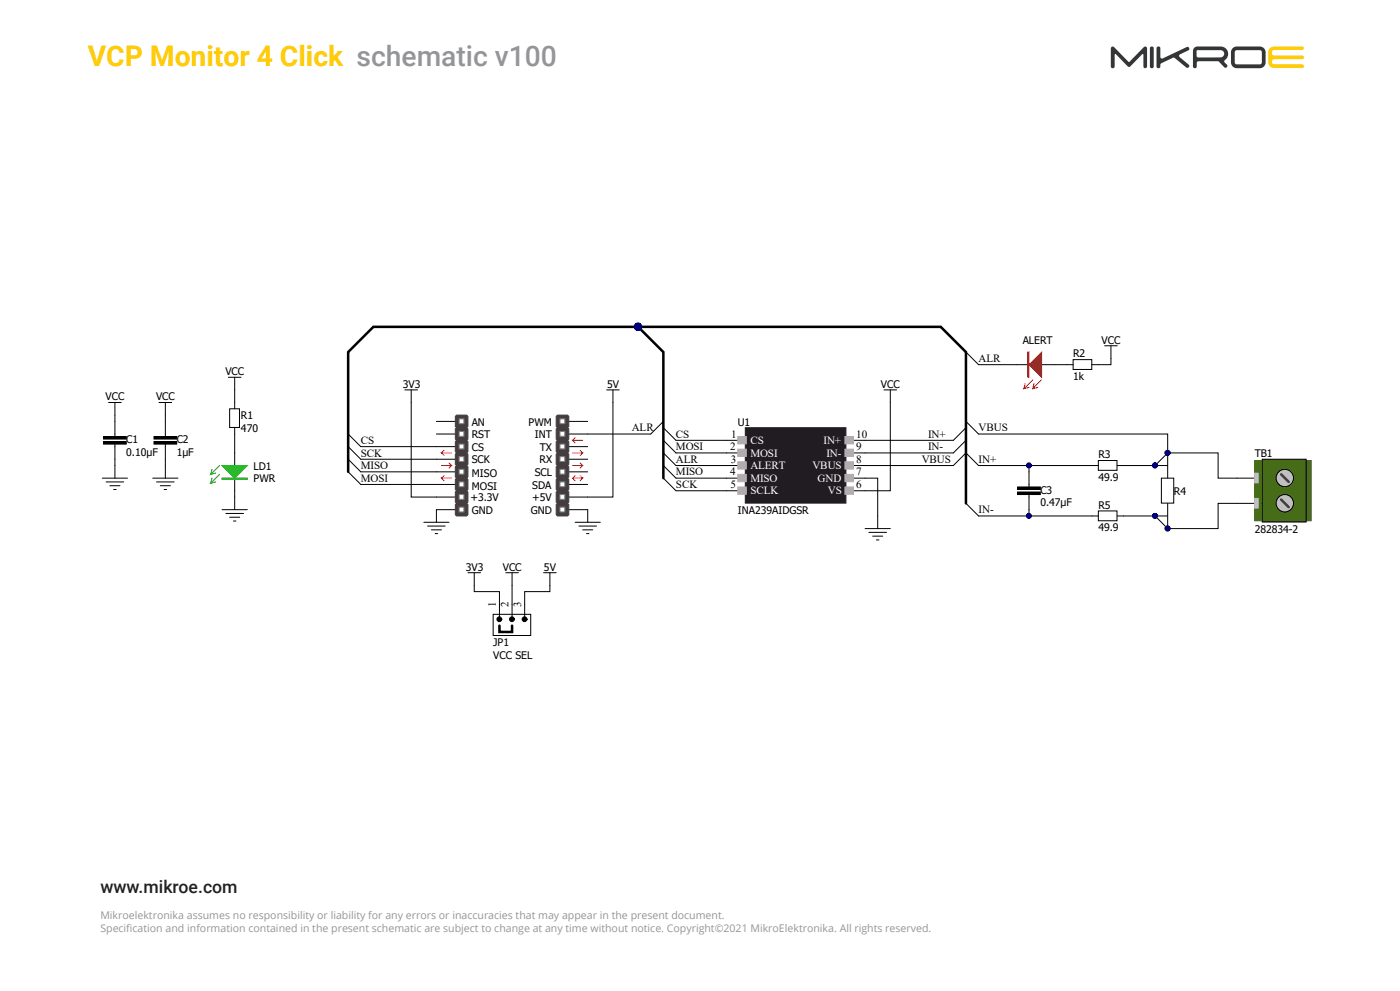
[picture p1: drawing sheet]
<svg xmlns="http://www.w3.org/2000/svg" width="420mm" height="297mm" viewBox="0 0 420 297" stroke-linecap="round" stroke-linejoin="round" font-family="sans-serif">
<path d="M381 14.4l1.3-.5h8.4a.54 .54 0 0 1 .5 .5 .54 .54 0 0 1-.5 .6h-8.6a.9 .9 0 0 0-.5 .8 .9 .9 0 0 0 .5 .8h8.6a.58 .58 0 0 1 .5 .6 .58 .58 0 0 1-.5 .6h-8.6a.8 .8 0 0 0-.5 .8 .8 .8 0 0 0 .7 .7h8.4a.55 .55 0 0 1 .5 .5 .55 .55 0 0 1-.5 .6h-8.4a1.74 1.74 0 0 1-1.8-1.8v-3.3z" fill-rule="evenodd" fill="#ffcc06"/>
<path d="M359 15.1l7.2-.1a1.09 1.09 0 0 1 1.1 1.1 1.09 1.09 0 0 1-1.1 1.1h-6.9l-.3-.5zM358.4 14.2l-.5 1.1v4.6a.58 .58 0 0 0 .6 .5 .58 .58 0 0 0 .5-.5l.1-1.2 .3-.3 6.3 .1a4 4 0 0 0 2.1 1.8l.4-.5-.4-.7a.72 .72 0 0 1-.5-.6 .72 .72 0 0 1 .5-.7 2.22 2.22 0 0 0 .5-2.5 2.22 2.22 0 0 0-2.1-1.4h-6.9zM347.1 14.1l-.1 5.8a.58 .58 0 0 0 .5 .5 .58 .58 0 0 0 .6-.5v-.7l.3-.2 3.7-1.7 3.8 2.9a.57 .57 0 0 0 .7-.1 .57 .57 0 0 0 0-.7l-2.7-2.3-.2-.4 .3-.4 2.5-1.2a.56 .56 0 0 0 .2-.7 .56 .56 0 0 0-.7-.3l-7.3 3.5-.6-.4v-3l-.5-.3zM345.1 14.1l-.1 5.8a.58 .58 0 0 0 .5 .5 .58 .58 0 0 0 .6-.5v-5.5l-.3-.4zM369.8 14.4l.9-.4 7.2-.1a1.74 1.74 0 0 1 1.8 1.8v3a1.74 1.74 0 0 1-1.8 1.7h-6.8a1.74 1.74 0 0 1-1.8-1.7v-3.4zM370.6 15.2l-.2 .5v3l.3 .5 7.2 .1 .6-.3 .1-3.3-.4-.6-7.1-.1zM333.4 14.1l-.1 .4v5.4a.58 .58 0 0 0 .5 .5 .58 .58 0 0 0 .6-.5v-3.5l.3-.2 3.6 3.7 .4 .2 4.2-3.9 .1 3.7a.55 .55 0 0 0 .6 .5 .55 .55 0 0 0 .5-.5v-5.4l-.3-.5-.6 .1-4.5 4.5-4.5-4.5-.4-.2z" fill-rule="evenodd" fill="#343537"/>
<g fill="none" stroke="#000" stroke-width=".3">
<path d="M68.5 113.1h3.8M70.4 113.1v3.7M121.5 116.8h3.8M123.4 116.8v3.8M68.9 122.5h2.9v5.6h-2.9zM70.4 120.6v1.9M70.4 128.2v1.9M70.4 135.7v3.8M66.6 152.7h7.6M67.8 153.9h5.3M68.9 155h3M70 156.1h.8"/>
<path d="M70.4 143.3v3.8M70.4 149v3.7M127.1 156.5h7.6M128.3 157.7h5.3M129.4 158.8h3M130.5 159.9h.8M130.9 152.7v3.8M172.5 156.5h7.6M173.7 157.7h5.3M174.8 158.8h3M175.9 159.9h.8M176.3 152.7v3.8"/>
</g>
<path d="M66.6 143.5h7.6" fill="none" stroke="#00bf00" stroke-width=".38"/>
<path d="M66.6 143.3h7.6v.4h-7.6z" fill="none" stroke="#00bf00" stroke-width=".3"/>
<path d="M66.6 139.5h7.6l-3.8 3.8z" fill="#00bf00"/>
<path d="M65.9 139.5l-2.7 2.7 1.5-.4M66.6 139.5h7.6l-3.8 3.8zM63.6 143.3l-.4 1.5M63.6 140.7l-.4 1.5M65.9 142.2l-2.7 2.6 1.5-.4" fill="none" stroke="#00bf00" stroke-width=".3"/>
<g fill="none" stroke="#000" stroke-width=".3">
<path d="M130.9 126.3h5.7M130.9 130.1h5.7M130.9 133.9h5.7M130.9 137.6h5.7M170.6 126.3h5.7M170.6 130.1h5.7M170.6 133.9h5.7M170.6 137.6h5.7M130.9 141.4h5.7M130.9 145.2h5.7M130.9 149h5.7M130.9 152.7h5.7"/>
<path d="M170.6 141.4h5.7M170.6 145.2h5.7M170.6 149h5.7M170.6 152.7h5.7"/>
</g>
<path d="M136.6 124.8l.4-.4h3l.4 .4v3l-.4 .4h-3l-.4-.4z" fill-rule="evenodd" fill="#443c3e"/>
<path d="M136.6 124.8l.4-.4h3l.4 .4v3l-.4 .4h-3l-.4-.4z" fill="none" stroke="#443c3e" stroke-width=".3"/>
<path d="M136.6 128.6l.4-.4h3l.4 .4v3l-.4 .4h-3l-.4-.4z" fill-rule="evenodd" fill="#443c3e"/>
<path d="M136.6 128.6l.4-.4h3l.4 .4v3l-.4 .4h-3l-.4-.4z" fill="none" stroke="#443c3e" stroke-width=".3"/>
<g fill="#fff" stroke="#808080" stroke-width=".3">
<path d="M137.7 125.5h1.5v1.5h-1.5z"/>
<path d="M137.7 129.3h1.5v1.5h-1.5z"/>
</g>
<path d="M136.6 132.3l.4-.3h3l.4 .3v3.1l-.4 .3h-3l-.4-.3z" fill-rule="evenodd" fill="#443c3e"/>
<path d="M136.6 132.3l.4-.3h3l.4 .3v3.1l-.4 .3h-3l-.4-.3z" fill="none" stroke="#443c3e" stroke-width=".3"/>
<path d="M136.6 136.1l.4-.4h3l.4 .4v3l-.4 .4h-3l-.4-.4z" fill-rule="evenodd" fill="#443c3e"/>
<path d="M136.6 136.1l.4-.4h3l.4 .4v3l-.4 .4h-3l-.4-.4z" fill="none" stroke="#443c3e" stroke-width=".3"/>
<g fill="#fff" stroke="#808080" stroke-width=".3">
<path d="M137.7 133.1h1.5v1.4h-1.5z"/>
<path d="M137.7 136.9h1.5v1.4h-1.5z"/>
</g>
<path d="M136.6 139.9l.4-.4h3l.4 .4v3l-.4 .4h-3l-.4-.4z" fill-rule="evenodd" fill="#443c3e"/>
<path d="M136.6 139.9l.4-.4h3l.4 .4v3l-.4 .4h-3l-.4-.4z" fill="none" stroke="#443c3e" stroke-width=".3"/>
<path d="M136.6 143.7l.4-.4h3l.4 .4v3l-.4 .4h-3l-.4-.4z" fill-rule="evenodd" fill="#443c3e"/>
<path d="M136.6 143.7l.4-.4h3l.4 .4v3l-.4 .4h-3l-.4-.4z" fill="none" stroke="#443c3e" stroke-width=".3"/>
<g fill="#fff" stroke="#808080" stroke-width=".3">
<path d="M137.7 140.7h1.5v1.4h-1.5z"/>
<path d="M137.7 144.4h1.5v1.5h-1.5z"/>
</g>
<path d="M136.6 147.5l.4-.4h3l.4 .4v3l-.4 .4h-3l-.4-.4z" fill-rule="evenodd" fill="#443c3e"/>
<path d="M136.6 147.5l.4-.4h3l.4 .4v3l-.4 .4h-3l-.4-.4z" fill="none" stroke="#443c3e" stroke-width=".3"/>
<path d="M136.6 151.2l.4-.3h3l.4 .3v3.1l-.4 .3h-3l-.4-.3z" fill-rule="evenodd" fill="#443c3e"/>
<path d="M136.6 151.2l.4-.3h3l.4 .3v3.1l-.4 .3h-3l-.4-.3z" fill="none" stroke="#443c3e" stroke-width=".3"/>
<g fill="#fff" stroke="#808080" stroke-width=".3">
<path d="M137.7 148.2h1.5v1.4h-1.5z"/>
<path d="M137.7 152h1.5v1.4h-1.5z"/>
</g>
<path d="M166.9 124.8l.3-.4h3.1l.3 .4v3l-.3 .4h-3.1l-.3-.4z" fill-rule="evenodd" fill="#443c3e"/>
<path d="M166.9 124.8l.3-.4h3.1l.3 .4v3l-.3 .4h-3.1l-.3-.4z" fill="none" stroke="#443c3e" stroke-width=".3"/>
<path d="M166.9 128.6l.3-.4h3.1l.3 .4v3l-.3 .4h-3.1l-.3-.4z" fill-rule="evenodd" fill="#443c3e"/>
<path d="M166.9 128.6l.3-.4h3.1l.3 .4v3l-.3 .4h-3.1l-.3-.4z" fill="none" stroke="#443c3e" stroke-width=".3"/>
<g fill="#fff" stroke="#808080" stroke-width=".3">
<path d="M168 125.5h1.4v1.5h-1.4z"/>
<path d="M168 129.3h1.4v1.5h-1.4z"/>
</g>
<path d="M166.9 132.3l.3-.3h3.1l.3 .3v3.1l-.3 .3h-3.1l-.3-.3z" fill-rule="evenodd" fill="#443c3e"/>
<path d="M166.9 132.3l.3-.3h3.1l.3 .3v3.1l-.3 .3h-3.1l-.3-.3z" fill="none" stroke="#443c3e" stroke-width=".3"/>
<path d="M166.9 136.1l.3-.4h3.1l.3 .4v3l-.3 .4h-3.1l-.3-.4z" fill-rule="evenodd" fill="#443c3e"/>
<path d="M166.9 136.1l.3-.4h3.1l.3 .4v3l-.3 .4h-3.1l-.3-.4z" fill="none" stroke="#443c3e" stroke-width=".3"/>
<g fill="#fff" stroke="#808080" stroke-width=".3">
<path d="M168 133.1h1.4v1.4h-1.4z"/>
<path d="M168 136.9h1.4v1.4h-1.4z"/>
</g>
<path d="M166.9 139.9l.3-.4h3.1l.3 .4v3l-.3 .4h-3.1l-.3-.4z" fill-rule="evenodd" fill="#443c3e"/>
<path d="M166.9 139.9l.3-.4h3.1l.3 .4v3l-.3 .4h-3.1l-.3-.4z" fill="none" stroke="#443c3e" stroke-width=".3"/>
<path d="M166.9 143.7l.3-.4h3.1l.3 .4v3l-.3 .4h-3.1l-.3-.4z" fill-rule="evenodd" fill="#443c3e"/>
<path d="M166.9 143.7l.3-.4h3.1l.3 .4v3l-.3 .4h-3.1l-.3-.4z" fill="none" stroke="#443c3e" stroke-width=".3"/>
<g fill="#fff" stroke="#808080" stroke-width=".3">
<path d="M168 140.7h1.4v1.4h-1.4z"/>
<path d="M168 144.4h1.4v1.5h-1.4z"/>
</g>
<path d="M166.9 147.5l.3-.4h3.1l.3 .4v3l-.3 .4h-3.1l-.3-.4z" fill-rule="evenodd" fill="#443c3e"/>
<path d="M166.9 147.5l.3-.4h3.1l.3 .4v3l-.3 .4h-3.1l-.3-.4z" fill="none" stroke="#443c3e" stroke-width=".3"/>
<path d="M166.9 151.2l.3-.3h3.1l.3 .3v3.1l-.3 .3h-3.1l-.3-.3z" fill-rule="evenodd" fill="#443c3e"/>
<path d="M166.9 151.2l.3-.3h3.1l.3 .3v3.1l-.3 .3h-3.1l-.3-.3z" fill="none" stroke="#443c3e" stroke-width=".3"/>
<g fill="#fff" stroke="#808080" stroke-width=".3">
<path d="M168 148.2h1.4v1.4h-1.4z"/>
<path d="M168 152h1.4v1.4h-1.4z"/>
</g>
<g fill="none" stroke="#ee0e22" stroke-width=".3">
<path d="M132.4 139.5h3.1l-.8 .8M133.2 135l-.8 .7M134.7 138.8l.8 .7M135.5 135.7h-3.1l.8 .8M171.8 135.7h3l-.8 .8M171.8 139.5h3l-.8 .8M172.5 131.2l-.7 .8M174 135l.8 .7M174 138.8l.8 .7M174.8 132h-3l.7 .7M133.2 142.5l-.8 .8M135.5 143.3h-3.1l.8 .8"/>
<path d="M171.8 143.3h3l-.8 .8M171.8 143.3l.7 .8M172.5 142.5l-.7 .8M174 142.5l.8 .8"/>
</g>
<path d="M223.6 128.2h30.2v22.6h-30.2z" fill="#211b22" stroke="#211b22" stroke-width=".3"/>
<g fill="none" stroke="#000" stroke-width=".3">
<path d="M182 116.8h3.8M183.9 116.8v3.8M217.9 132h5.7M217.9 135.7h5.7M217.9 139.5h5.7M253.9 132h5.6M253.9 135.7h5.6M253.9 139.5h5.6M217.9 143.3h5.7M217.9 147.1h5.7M253.9 143.3h5.6M253.9 147.1h5.6"/>
<path d="M371.1 143.3h7.6M371.1 150.9h7.6M140.4 171.6h3.8M142.3 171.6v3.8M151.7 171.6h3.8M153.6 171.6v3.8M163.1 171.6h3.8M165 171.6v3.8M147.9 184.1h11.3v6.4h-11.3zM149.8 181.1v3.8M153.6 181.1v3.8M157.4 181.1v3.8"/>
</g>
<g fill="#b2acb0" stroke="#b2acb0" stroke-width=".3">
<path d="M221.3 130.8h2.6v2.2h-2.6z"/>
<path d="M221.3 134.6h2.6v2.2h-2.6z"/>
<path d="M221.3 138.4h2.6v2.2h-2.6z"/>
<path d="M221.3 142.2h2.6v2.2h-2.6z"/>
<path d="M221.3 145.9h2.6v2.2h-2.6z"/>
<path d="M253.5 130.8h2.5v2.2h-2.5z"/>
<path d="M253.5 134.6h2.5v2.2h-2.5z"/>
<path d="M253.5 138.4h2.5v2.2h-2.5z"/>
<path d="M253.5 142.2h2.5v2.2h-2.5z"/>
<path d="M253.5 145.9h2.5v2.2h-2.5z"/>
</g>
<path d="M149.8 187.5v1.9h3.8v-1.9" fill="none" stroke="#000" stroke-width=".76"/>
<g fill="#000" stroke="#000" stroke-width=".3">
<path d="M149.3 185.1a.72 .72 0 0 0 .2 1.1 .72 .72 0 0 0 1-.6h-.7h.7l-.4-.7zM149.8 185.6h.7z" fill-rule="evenodd"/>
<path d="M153.1 185.1a.72 .72 0 0 0 .2 1.1 .72 .72 0 0 0 1-.6h-.7h.7l-.4-.7zM153.6 185.6h.7z" fill-rule="evenodd"/>
<path d="M156.9 185.1a.72 .72 0 0 0 .2 1.1 .72 .72 0 0 0 1-.6h-.7h.7l-.4-.7zM157.4 185.6h.7z" fill-rule="evenodd"/>
</g>
<g fill="#466c18" stroke="#466c18" stroke-width=".3">
<path d="M391.9 138h1.4v18.1h-1.4z"/>
<path d="M376.4 138h2.2v18.1h-2.2z"/>
</g>
<path d="M378.7 137.6h13.1v18.9h-13.1z" fill="#466c18" stroke="#000" stroke-width=".3"/>
<g fill="#c0c0c0" stroke="#000" stroke-width=".3">
<circle cx="385.4" cy="150.8" r="2.61"/>
<circle cx="385.4" cy="143.3" r="2.61"/>
</g>
<path d="M384.3 142.2l2.3 2.2M384.3 149.7l2.3 2.3" fill="none" stroke="#443c3e" stroke-width=".76"/>
<g fill="#c0c0c0" stroke="#c0c0c0" stroke-width=".3">
<path d="M376.4 149.3h1.1v3h-1.1z"/>
<path d="M376.4 141.8h1.1v2.9h-1.1z"/>
</g>
<g fill="none" stroke="#000" stroke-width=".3">
<path d="M31.1 132.3h6.8v.8h-6.8zM31.1 130.8h6.8v.8h-6.8zM32.6 120.6h3.8M34.5 120.6v3.8M34.5 126.3v4.5M34.5 133.1v4.5M34.5 139.5v3.8M46.2 132.3h6.8v.8h-6.8zM46.2 130.8h6.8v.8h-6.8zM47.7 120.6h3.8M49.6 120.6v3.8M49.6 126.3v4.5"/>
<path d="M49.6 133.1v4.5M49.6 139.5v3.8M327.6 139.5h1.9M329.5 138h5.6v3h-5.6zM335.2 139.5h1.9M30.7 143.3h7.6M31.8 144.4h5.3M33 145.6h3M34.1 146.7h.8M45.8 143.3h7.6M47 144.4h5.3M48.1 145.6h3"/>
<path d="M49.2 146.7h.8M305.3 147.5h6.8v.7h-6.8zM305.3 145.9h6.8v.8h-6.8zM308.7 141.4v4.5M308.7 148.2v4.5M327.6 154.6h1.9M329.5 153.1h5.6v3h-5.6zM335.2 154.6h1.9"/>
</g>
<g fill="#000">
<path d="M31.1 132.3h6.8v.8h-6.8z" fill-rule="evenodd"/>
<path d="M31.1 130.8h6.8v.8h-6.8z" fill-rule="evenodd"/>
<path d="M46.2 132.3h6.8v.8h-6.8z" fill-rule="evenodd"/>
<path d="M46.2 130.8h6.8v.8h-6.8z" fill-rule="evenodd"/>
<path d="M305.3 147.5h6.8v.7h-6.8z" fill-rule="evenodd"/>
<path d="M305.3 145.9h6.8v.8h-6.8z" fill-rule="evenodd"/>
</g>
<path d="M348.4 143.3h3.7v7.5h-3.7z" fill="#fff" stroke="#000" stroke-width=".3"/>
<g fill="none" stroke="#000" stroke-width=".3">
<path d="M265.2 116.8h3.8M267.1 116.8v3.8M304.9 109.3h3.8M312.5 109.3h3.8M104.4 130.1l3.8 3.8M104.4 133.9l3.8 3.7M104.4 137.6l3.8 3.8M199 126.3l-3.8 3.8M199 128.2l3.8 3.8M199 132l3.8 3.7M199 135.7l3.8 3.8M199 139.5l3.8 3.8"/>
<path d="M286 139.5l3.8-3.8 3.8 3.8M289.8 126.3l3.8 3.8M289.8 132l-3.8 3.7M289.8 128.2l-3.8 3.8M346.5 139.5h3.8M350.3 135.7v7.6M104.4 141.4l3.8 3.8M199 143.3l3.8 3.8M259.5 158.4h7.6M260.7 159.5h5.3M263.3 154.6v3.8M289.8 150.9l3.8 3.7"/>
<path d="M346.5 154.6h3.8M350.3 150.9v7.5M261.8 160.7h3M262.9 161.8h.8"/>
</g>
<g fill="#000080" stroke="#000080" stroke-width=".3">
<circle cx="350.3" cy="158.4" r=".72"/>
<circle cx="350.3" cy="135.7" r=".72"/>
<circle cx="346.5" cy="154.6" r=".72"/>
<circle cx="346.5" cy="139.5" r=".72"/>
</g>
<path d="M308.3 105.5h.4v7.6h-.4z" fill-rule="evenodd" fill="#f00" stroke="#f00" stroke-width=".3"/>
<path d="M308.7 109.3l3.8-3.8v7.6z" fill="#f30"/>
<path d="M308.7 109.3l3.8-3.8v7.6zM308.7 116.1l-1.5 .4M309.8 113.8l-2.6 2.7 .4-1.5M311.3 116.1l-1.5 .4M312.5 113.8l-2.7 2.7 .4-1.5" fill="none" stroke="#f00" stroke-width=".3"/>
<g fill="none" stroke="#000" stroke-width=".3">
<path d="M70.4 116.8v3.8M289.8 105.5l3.8 3.8h11.3M316.3 109.3h5.6M321.9 107.8h5.6v2.9h-5.6zM331.4 103.6h3.8M333.3 103.6v5.7h-5.7M34.5 124.4v1.9M34.5 137.6v1.9M49.6 124.4v1.9M49.6 137.6v1.9M70.4 130.1v5.6M108.2 133.9h22.7"/>
<path d="M108.2 137.6h22.7M123.4 120.6v28.4h7.5M176.3 130.1h18.9M183.9 120.6v28.4h-7.6M202.8 132h15.1M202.8 135.7h15.1M202.8 139.5h15.1M259.5 132h26.5M259.5 135.7h26.5M259.5 139.5h26.5M267.1 120.6v26.5h-7.6M293.6 139.5h34"/>
<path d="M293.6 130.1h56.7v5.6M308.7 139.5v1.9M337.1 139.5h9.4l3.8-3.8h15.1v7.6h5.7M70.4 147.1v1.9M108.2 141.4h22.7M108.2 145.2h22.7M202.8 143.3h15.1M202.8 147.1h15.1M259.5 143.3h3.8v11.3M293.6 154.6h34M308.7 152.7v1.9M371.1 150.9h-5.7v7.5h-15.1l-3.8-3.8h-9.4"/>
<path d="M142.3 175.4v1.9h7.5v3.8M153.6 175.4v5.7M165 175.4v1.9h-7.6v3.8"/>
</g>
<g fill="#000080" stroke="#000080" stroke-width=".3">
<circle cx="350.3" cy="135.7" r=".72"/>
<circle cx="346.5" cy="139.5" r=".72"/>
<circle cx="350.3" cy="158.4" r=".72"/>
<circle cx="346.5" cy="154.6" r=".72"/>
<circle cx="308.7" cy="154.6" r=".72"/>
<circle cx="308.7" cy="139.5" r=".72"/>
<circle cx="191.4" cy="97.9" r="1.1"/>
</g>
<path d="M191.4 98h90.8l7.6 7.5v45.4M104.4 141.4v-35.9l7.6-7.5h79.4l7.6 7.5v37.8" fill="none" stroke="#000" stroke-width=".76"/>
<text font-size="8.5" fill="#ffcc06" x="26.4" y="19.9">VCP Monitor 4 Click schematic v100</text>
<text font-size="5.3" fill="#231f20" x="30.1" y="267.5">www.mikroe.com</text>
<g font-size="3.3">
<text x="293.6" y="108.5">ALR</text>
<text x="189.6" y="129.3">ALR</text>
<text x="202.8" y="131.1">CS</text>
<text x="219.4" y="131.1">1</text>
<text x="256.9" y="131.1">10</text>
<text x="278.4" y="131.1">IN+</text>
<text x="293.6" y="129.3">VBUS</text>
<text x="108.2" y="136.8">SCK</text>
<text x="108.2" y="133">CS</text>
<text x="202.8" y="134.9">MOSI</text>
<text x="219.1" y="134.9">2</text>
<text x="256.9" y="134.9">9</text>
<text x="278.4" y="134.9">IN-</text>
<text x="108.2" y="140.6">MISO</text>
<text x="202.8" y="138.7">ALR</text>
<text x="202.8" y="142.5">MISO</text>
<text x="219.1" y="142.5">4</text>
<text x="219.2" y="138.7">3</text>
<text x="256.9" y="138.7">8</text>
<text x="256.9" y="142.5">7</text>
<text x="276.5" y="138.7">VBUS</text>
<text x="293.6" y="138.7">IN+</text>
<text x="108.2" y="144.4">MOSI</text>
<text x="202.8" y="146.3">SCK</text>
<text x="219.2" y="146.3">5</text>
<text x="256.9" y="146.3">6</text>
<text x="293.6" y="153.8">IN-</text>
<text x="148.8" y="181.8" transform="rotate(-90 148.8 181.8)">1</text>
<text x="152.6" y="181.8" transform="rotate(-90 152.6 181.8)">2</text>
<text x="156.4" y="181.8" transform="rotate(-90 156.4 181.8)">3</text>
</g>
<g font-size="3.3" fill="#fff">
<text x="225.1" y="133">CS</text>
<text x="225.1" y="136.8">MOSI</text>
<text x="247" y="133">IN+</text>
<text x="247.9" y="136.8">IN-</text>
<text x="225.1" y="140.6">ALERT</text>
<text x="243.8" y="140.6">VBUS</text>
<text x="225.1" y="144.4">MISO</text>
<text x="225.1" y="148.2">SCLK</text>
<text x="245.3" y="144.4">GND</text>
<text x="248.4" y="148.2">VS</text>
</g>
<g font-size="3.2" fill="#939598">
<text x="30.1" y="275.6">Mikroelektronika assumes no responsibility or liability for any errors or inaccuracies that may appear in the present document.</text>
<text x="30.1" y="279.4">Specif</text>
<text x="37.9" y="279.4">ication and information contained in the present schematic are subject to change at any time without notice. Copyright©2021 MikroElektronika. All rights reserved.</text>
</g>
<g font-size="3.1">
<text x="306.8" y="103">ALERT</text>
<text x="321.9" y="107.1">R2</text>
<text x="330.5" y="103">VCC</text>
<text x="67.6" y="112.4">VCC</text>
<text x="321.9" y="113.9">1k</text>
<text x="31.7" y="120">VCC</text>
<text x="46.8" y="120">VCC</text>
<text x="120.8" y="116.2">3V3</text>
<text x="182.1" y="116.2">5V</text>
<text x="264.3" y="116.2">VCC</text>
<text x="72.3" y="125.7">R1</text>
<text x="72.3" y="129.4">470</text>
<text x="141.5" y="127.5">AN</text>
<text x="141.5" y="131.3">RST</text>
<text x="158.5" y="127.5">PWM</text>
<text x="160.4" y="131.3">INT</text>
<text x="221.3" y="127.5">U1</text>
<text x="37.9" y="132.8">C1</text>
<text x="37.9" y="136.6">0.10µF</text>
<text x="53" y="132.8">C2</text>
<text x="53" y="136.6">1µF</text>
<text x="141.5" y="135.1">CS</text>
<text x="161.9" y="135.1">TX</text>
<text x="329.5" y="137.4">R3</text>
<text x="376.4" y="137">TB1</text>
<text x="76.1" y="140.8">LD1</text>
<text x="141.5" y="138.9">SCK</text>
<text x="141.5" y="143">MISO</text>
<text x="160.4" y="142.7">SCL</text>
<text x="161.9" y="138.9">RX</text>
<text x="76.1" y="144.5">PWR</text>
<text x="141.5" y="146.8">MOSI</text>
<text x="159.7" y="146.4">SDA</text>
<text x="312.1" y="147.9">C3</text>
<text x="329.5" y="144.2">49.9</text>
<text x="352.2" y="148.3">R4</text>
<text x="141.1" y="150.2">+3.3V</text>
<text x="141.5" y="154">GND</text>
<text x="159.3" y="154">GND</text>
<text x="159.7" y="150.2">+5V</text>
<text x="221.3" y="154">INA239AIDGSR</text>
<text x="312.1" y="151.7">0.47µF</text>
<text x="329.5" y="152.5">R5</text>
<text x="329.5" y="159.3">49.9</text>
<text x="376.4" y="159.7">282834-2</text>
<text x="139.7" y="171">3V3</text>
<text x="150.8" y="171">VCC</text>
<text x="163.2" y="171">5V</text>
<text x="147.9" y="197.4">VCC SEL</text>
<text x="147.9" y="193.7">JP1</text>
</g>
</svg>
